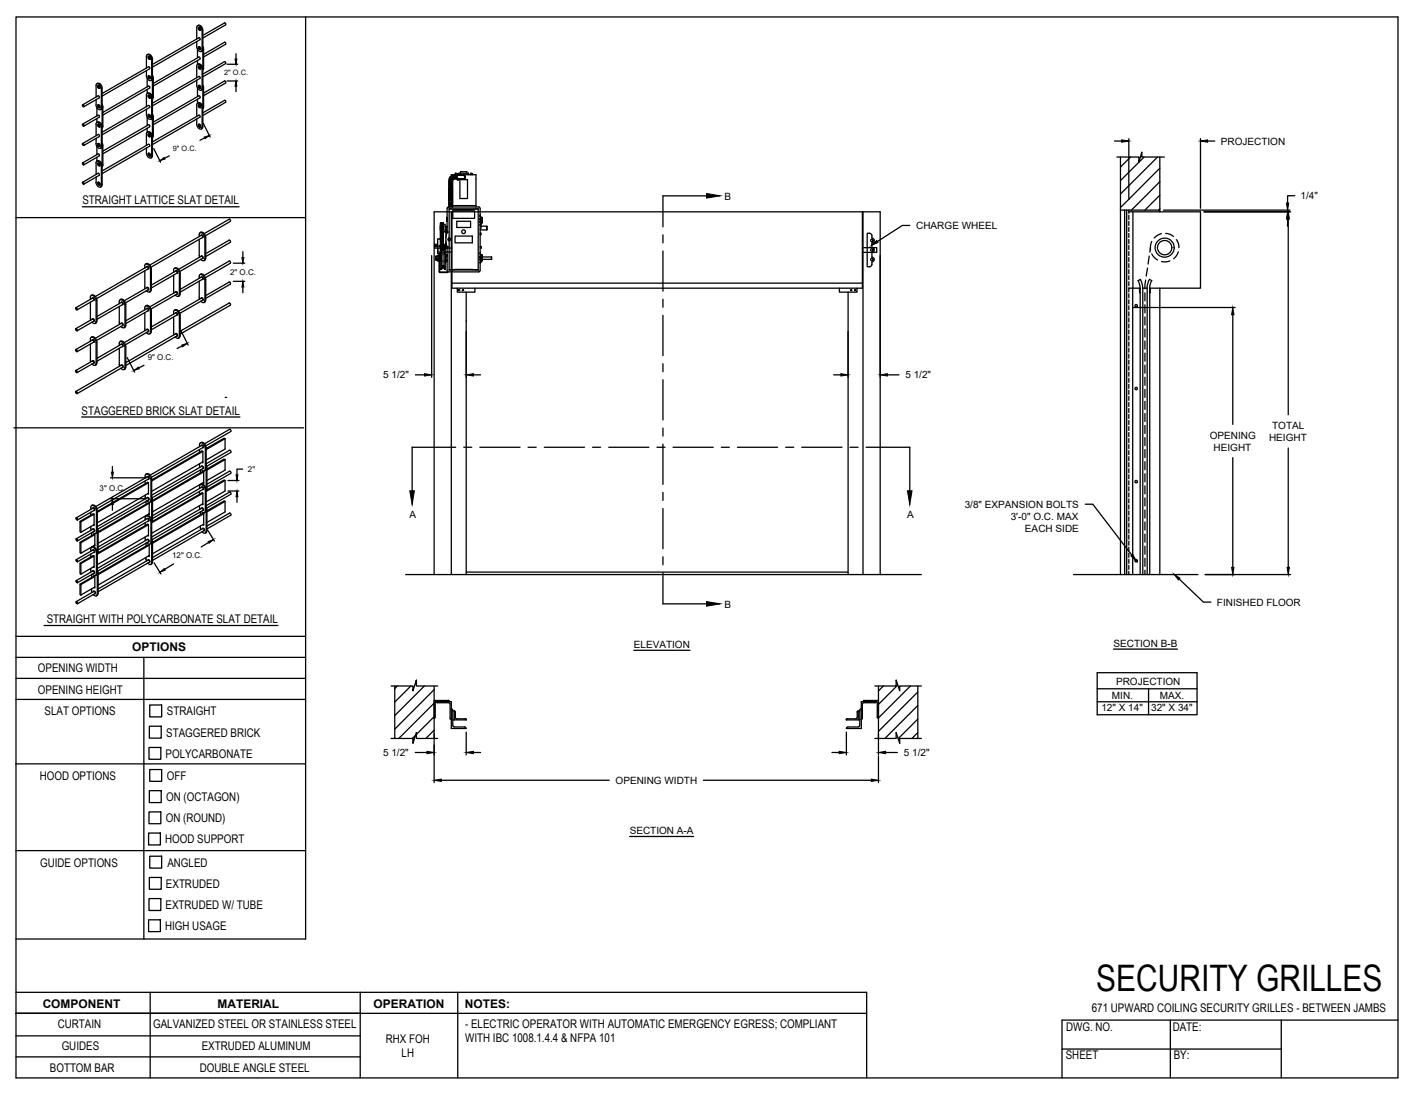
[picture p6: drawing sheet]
<svg xmlns="http://www.w3.org/2000/svg" width="279mm" height="216mm" viewBox="0 0 279 216" stroke-linecap="round" stroke-linejoin="round" font-family="sans-serif">
<!-- layer: ANNOTATIONS -->
<g fill="none" stroke="#000" stroke-width=".25">
<path d="M44.8 16h2.1M44.8 12.7h2.1M46.6 10.6v1M46.6 17v1.1M30.3 29.3l1.4 2.7M33.4 30.8l-.9 .4M40.1 24.3l1.4 2.8M40.4 27.2l-.9 .5M219.9 27.8h1.4M222.7 27.4v12M236.9 27.4v13.7M238.3 27.8h1.4"/>
<path d="M255.5 38.6h-1.4v1.5M46 55.5h2.3M46 51.9h2.3M47.9 49.7v1.1M47.9 56.6v1.2M85.2 50.4v24.1M173.7 50.4v24.1M179.5 44.5h-1.4l-5 3.2M229.6 41.5h24.9M237.6 41.8h17.1M254.1 43.2v1.4M254.2 43.2v38.7"/>
<path d="M25.1 70.5l1.5 2.9M28.4 72.1l-1 .5M35.6 65.2l1.5 2.9M36 68.3l-1.1 .5M82 74h1.8M92 65.4v9.1M93.4 74h1.4M164.5 74h1.4M167.3 65.4v9.1M175.1 74h2.3M223.5 60.7h20.2M243.2 62.1v21.7"/>
<path d="M21.8 94.3h7.1M21.8 98.4h7.1M22.2 92.1v1.1M22.2 99.5v1.2M45 96.9h2.1M45 94.8h2.1M46.8 98v1.1M47.9 92.6h-1.1v1.1M214.1 99.5h1.5l7.7 10.1M243.2 90.3v21.7M254.2 88.4v23.6M30.4 111.1l1.4 2.2"/>
<path d="M34.2 111.3l-1.7 1.1M41 104.6l1.3 2.2M41.1 107.1l-1.4 .9M232.7 114.3l4.7 4.5h1.5M237.8 113.4h16.9M125.1 128.3h11M216.5 132.8h19.7v8.3h-19.7zM216.5 135.9h19.7M216.5 138.5h19.7M219.7 128.1h12.6M226.6 135.9v5.2M81.9 148.5h2.3"/>
<path d="M85.7 144.8v9.7M87.1 154h33.1M92 144.5v4.5M93.4 148.5h1.4M138.8 154h33.1M164.2 148.5h1.4M167 144.5v4.5M173.3 144.8v4.2M173.3 149.2v5.3M174.8 148.5h2.3M124.2 165.1h12.7"/>
</g>
<g fill="#000" stroke="#000" stroke-width=".2">
<path d="M46.6 16l.1 1h-.3zM46.4 11.6h.3l-.1 1.1zM31.5 31.7l.9-.6 .2 .3zM40.3 27.1l1-.4-.8 .7zM221.3 27.6l1.4 .2-1.4 .3zM236.9 27.8l1.4-.2v.5zM47.9 55.5l.2 1.1h-.4zM47.7 50.8h.4l-.2 1.1zM171.9 48.4l1.1-.9 .2 .4zM254.1 41.8l.2 1.4h-.5zM253.8 40.1h.5l-.2 1.4zM254.2 41.8l.2 1.4h-.4z"/>
<path d="M26.4 73.1l.9-.6 .2 .3zM35.9 68.1l1.1-.3-1 .6zM83.8 73.7l1.4 .3-1.4 .2zM92 74l1.4-.3v.5zM165.9 73.7l1.4 .3-1.4 .2zM173.7 74l1.4-.3v.5zM243.2 60.7l.3 1.4h-.5zM22 93.2h.4l-.2 1.1zM22.2 98.4l.2 1.1h-.4zM46.8 96.9l.1 1.1h-.3zM46.6 93.7h.3l-.1 1.1zM31.5 112.9l.9-.7 .2 .3z"/>
<path d="M41.1 106.9l1-.4-.8 .7zM223.1 109.7l.4-.3 .7 1.3zM231.6 113.3l1.2 .8-.3 .3zM243 112h.5l-.3 1.4zM254 112h.4l-.2 1.4zM84.2 148.3l1.5 .2-1.5 .2zM85.7 154l1.4-.2v.4zM92 148.5l1.4-.2v.4zM165.6 148.3l1.4 .2-1.4 .2zM171.9 153.8l1.4 .2-1.4 .2zM173.3 148.5l1.5-.2v.4z"/>
</g>
<!-- layer: RHX LH F.O.H. -->
<g fill="none" stroke="#000" stroke-width=".25">
<path d="M88.6 38.9a.34 .34 0 0 1 .3-.3 .34 .34 0 0 1 .4 .3M88.6 38.8a.34 .34 0 0 1 .3-.4 .34 .34 0 0 1 .4 .4M88.6 38.6a.34 .34 0 0 1 .3-.4 .34 .34 0 0 1 .4 .4M88.6 37.4a.34 .34 0 0 1 .3-.3 .34 .34 0 0 1 .4 .3M88.6 36.8v.1M88.6 36.1v.1M88.6 35.8v.1M88.6 36.3v.1M88.6 36.6v.1M88.6 35.6v.1M88.6 39.7a.33 .33 0 0 1 .4-.3 .33 .33 0 0 1 .3 .3M88.6 39.5a.36 .36 0 0 1 .4-.2 .36 .36 0 0 1 .3 .2 .34 .34 0 0 0-.4-.3 .34 .34 0 0 0-.3 .3"/>
<path d="M88.6 39.3a.36 .36 0 0 1 .4-.2 .36 .36 0 0 1 .3 .2 .34 .34 0 0 0-.4-.3 .34 .34 0 0 0-.3 .3M88.6 39.1a.36 .36 0 0 1 .4-.2 .36 .36 0 0 1 .3 .2 .34 .34 0 0 0-.4-.3 .34 .34 0 0 0-.3 .3M88.6 38.3a.36 .36 0 0 1 .4-.2 .36 .36 0 0 1 .3 .3 .34 .34 0 0 0-.4-.4 .34 .34 0 0 0-.3 .4M88.6 38.1a.36 .36 0 0 1 .4-.2 .36 .36 0 0 1 .3 .3 .34 .34 0 0 0-.4-.4 .34 .34 0 0 0-.3 .4M88.6 37.9a.36 .36 0 0 1 .4-.2 .36 .36 0 0 1 .3 .3 .34 .34 0 0 0-.4-.4 .34 .34 0 0 0-.3 .4M88.6 37.7a.36 .36 0 0 1 .4-.1 .36 .36 0 0 1 .3 .2 .34 .34 0 0 0-.4-.3 .34 .34 0 0 0-.3 .3M88.6 37.5a.36 .36 0 0 1 .4-.1 .36 .36 0 0 1 .3 .2 .34 .34 0 0 0-.4-.3 .34 .34 0 0 0-.3 .3M88.6 39.5h.1M88.6 39.3h.1M88.6 39.1h.1M88.6 38.9h.1M88.6 38.9a.36 .36 0 0 1 .4-.2 .36 .36 0 0 1 .3 .2"/>
<path d="M88.6 38.7h.1M88.6 38.7a.36 .36 0 0 1 .4-.2 .36 .36 0 0 1 .3 .2M88.6 38.5h.1M88.6 38.5a.38 .38 0 0 1 .7 0M88.6 38.3h.1M88.6 38.1h.1M88.6 37.9h.1M88.6 37.7h.1M88.6 37.5h.1M88.6 37.4h.1M88.6 37.4a.36 .36 0 0 1 .4-.2 .36 .36 0 0 1 .3 .2M88.6 36.9h.7"/>
<path d="M88.6 35.7h.7v.2h-.7zM88.6 35.6h.7M88.6 36h.7v.1h-.7zM88.6 36.2h.7v.1h-.7zM88.6 36.9v.1M88.6 37.5v.1M88.6 37.7v.1M88.6 37.9v.1M88.6 38.1v.1M88.6 38.3v.1M88.7 35.3l-.1 .3M88.7 35.4h.1"/>
<path d="M88.7 35.4l.6 .2M88.7 35.3v.1M88.7 35.3l.6 .2v.1M88.8 35l-.1 .3M88.8 35.1h.1M88.8 35.1l.5 .4M88.9 35l.5 .4M89 34.8h.2l.3 .5-.1 .1M89 34.8l-.2 .3M89 34.8l.4 .6M89.2 39.8l.1 .1M89.3 39.7a.34 .34 0 0 0-.5-.2 .34 .34 0 0 0-.2 .4"/>
<path d="M89.3 37.2l-.2-.1-.5 .1a.39 .39 0 0 1 .7 0M89.3 39.9h-.7v.1h.7M89.3 36.1v.1M89.3 35.8v.1M89.3 36.3v.1M89.3 36.6v.1M89.3 35.6h.1M89.3 35.6v.1M89.3 36.8v.2M89.3 36.7h-.7v.1h.7M89.3 36.4h-.7v.2h.7M89.3 36.4v.2"/>
<path d="M89.3 36.7v.1M89.3 38.5h.1M89.3 39.7v.1M89.3 39.9v.1M89.3 35.4v.1M89.3 34.6l-.2 .1M89.4 35.4l-.1 .1M89.4 34.6l-.1 .1 .2 .6M89.5 34.6l.1 .7M89.6 35.3h-.1M89.7 35.2h-.1M89.7 34.6v.7h.1"/>
<path d="M89.7 34.6h.1M89.8 34.6h-.4M89.8 34.6h.1v.7h-.1zM89.8 34.4l.3 .1M89.8 34.4v.1M89.8 34.4h.1M89.9 34.4h-.1M89.9 34.4h.1M89.9 35.3h.1M89.9 34.6h.1M90 34.4h.1M90 35.3h.3"/>
<path d="M90 34.4h-.2M90.2 35.4l.1 .1 .2-.1M90.2 34.5l.1-.2 .2 .2M90.2 35.4h.1M90.2 34.5h.1M90.2 34.5v.9M90.2 34.5h-1.2v.3M90.3 35.4h.1M90.3 34.6h-.3v.7M90.3 35.3l.1 .1M90.3 34.6v-.2l.1 .2M90.3 35.3v.2l.1-.2h.7"/>
<path d="M90.3 34.4v.1M90.3 34.5h.1M90.3 34.4l.1 .1M90.3 34.5v.1M90.3 35.3v.1M90.4 34.5v.1M90.4 35.3h.1M90.4 35.4h.1M90.4 35.3h-.1M90.4 35.4h-.1M90.4 35.3v.1M90.4 34.6h-.1"/>
<path d="M90.4 34.5h.1M90.5 34.5h3.4v6.4M90.5 34.5l.3 .1-.3-.1M90.5 35.3h.3l-.3 .1M90.5 34.5l-.1 .1M90.5 34.4v-.2h2v.3M90.5 35.3v.1M90.5 34.6h.6M90.7 35.5h1.5v3.7h-1.5zM90.8 34.6h.7a.32 .32 0 0 1 .3 .3 .32 .32 0 0 1-.3 .3M90.8 35.3h.7h-.7M90.8 34.5l.7 .1"/>
<path d="M90.8 34.2v-.3h1.3v.3M91.4 34.6a.37 .37 0 0 1 .4 .3 .37 .37 0 0 1-.3 .4M91.4 35.3h.1M91.5 34.6a.35 .35 0 0 1 .3 .3 .35 .35 0 0 1-.3 .4M91.5 34.6a.31 .31 0 0 1 .3 .3 .31 .31 0 0 1-.3 .3M92.9 34.4h.1M93.1 34.4h-.1M93.1 34.4h.1M93.2 34.4h.1M93.2 34.4h-.3M93.2 34.4v.1M93.2 34.4l-.3 .1"/>
<path d="M220.4 31h4.3v1l.6-2v1h4.4M221.1 31v82.4M223.1 31l-2 2M225.7 31l-4.6 4.6M228.4 31l-7.3 7.3M228.9 33.2l-7.8 7.8M228.9 35.9l-5.7 5.6M228.9 38.5l-3 3M228.9 31v10.8M85.8 48.5h.6M85.8 48.7h.6M86 51.2h.1"/>
<path d="M86 50.7h.1M86 50.7v.5M86.2 51.3h.1zM86.2 51.3v.1M86.2 51.3h.1M86.3 51.3v.1M86.3 51.3h.1M86.4 48.2h-.6v.8h3.4M86.4 49.7h2.8M86.4 50.5h-.4v.9h.4M86.4 50.4v1.1h.3M86.4 50.4h.3"/>
<path d="M86.4 50.4h.1M86.6 47.2h-.2v2.8h.5M86.6 48.5h.2v.2h-.2zM86.6 53.6l.2 .2h1.5l-1.6-.2v-3.5v3.5M86.7 52.5h.1M86.7 50.5l.1 .9M86.7 51.4h.1M86.8 50.5h.1M86.8 51.4h.1M86.8 47.2h-.2M86.8 47.2h.1M86.8 50.8v.3"/>
<path d="M86.8 51.4h.2M86.9 51.4h.1M86.9 44.6v.8v-.2M86.9 45.2h.1M86.9 45h.1M86.9 44.8h.1M86.9 44.6h.1M86.9 45.6h.1M86.9 45.4h.1M86.9 44.5h.1M86.9 44.2h.6M86.9 44.4h.1"/>
<path d="M86.9 44.3h.1M86.9 46h.6M86.9 45.7h.1M86.9 45.9h.1M86.9 44h.1M86.9 46.2h.6M86.9 46.1h.1M86.9 46.4h.6M86.9 46.3h.1M86.9 46.7h.6M86.9 46.6h.1M86.9 46.8h.6"/>
<path d="M86.9 46.8h.1M86.9 47.1h.6M86.9 47h.1M86.9 47.3h.1M86.9 47.6h.6M86.9 47.5h.1M86.9 47.8h.6M86.9 47.7h.1M86.9 48h.6M86.9 47.9h.1M86.9 48.3h.6M86.9 48.2h.1"/>
<path d="M86.9 48.5h1.2M86.9 48.4h.1M86.9 48.6h.1M86.9 48.9h.1M86.9 48.7h.1M86.9 49.2h.1M86.9 49.1h.1M86.9 49.4h.1M86.9 49.3h.1M86.9 49.6h.1M86.9 49.9h.1M86.9 49.8h.1"/>
<path d="M86.9 50.1h.1M86.9 50.2h.1M86.9 50.5h.1M86.9 44.8h.1l-.1 .2M86.9 44.4l.1 .2M86.9 44.1l.1 .1M86.9 45.2l.2 .1M86.9 45.6h.4M86.9 44h.5M86.9 48.8h.1M86.9 49h.1M86.9 49.5h.1"/>
<path d="M86.9 50h.1M86.9 50.4h.1M87 51.4h.1M87 48.7l.1 .4M87 50.3h-.1M87 50.5l-.2 .1M87 50.6v.8M87 45.2l-.1 .2M87 45.6l-.1 .2M87 46l-.1 .1M87 46.2l-.1 .1M87 46.4l-.1 .1"/>
<path d="M87 46.7l-.1 .1M87 46.9l-.1 .1M87 47.1l-.1 .1M87 47.3l-.1 .1M87 47.6l-.1 .1M87 47.8l-.1 .1M87 48l-.1 .1M87 48.3l-.1 .1M87 48.5l-.1 .1M87 45.3h.3M87 44.5h.1M87 45.7h.1"/>
<path d="M87 48.7v4.5l.1-4.5M87.1 48.8l.1 .1 .1 .3M87.1 44.5h.1M87.1 45.7h.1M87.1 45.3h.1M87.1 45.6l.1 .1h-.1M87.1 49.1h.1M87.1 50.1l.2 .1M87.1 52.9v.1M87.1 51.6h.1M87.1 49.1l.2 .3M87.1 45.3h.2"/>
<path d="M87.1 44.7l.1 .1M87.1 44.8l-.1 .1M87.1 46h.1M87.1 46h.1zM87.2 51.5l-.1 .1M87.2 44.7l.1 .1M87.2 46h.1M87.3 46v.1M87.3 52.4l-.2 .2M87.3 44.8v.1l-.3 .1M87.3 45.6l-.1 .1h.1M87.3 45.3h.1"/>
<path d="M87.3 49.2l.1 .2M87.3 52.7l-.1 .3-.1 .1M87.3 45.7h.1M87.3 44.5h.1M87.3 44.9h.1M87.3 49.2h.2M87.3 45.6v.2M87.3 52.6h.1M87.3 52.6v.3M87.3 44.5l-.4 .1M87.3 44.1v.1M87.3 44.4v.2"/>
<path d="M87.3 44.8v.2M87.3 45.2v.2M87.3 46.2v.1M87.3 46.4v.1M87.3 46.7v.1M87.3 46.9v.1M87.3 47.1v.1M87.3 47.3v.1M87.3 47.6v.1M87.3 47.8v.1M87.3 48v.1M87.3 48.3v.1"/>
<path d="M87.3 48.5v.1M87.3 48.7v.1M87.3 48.9v.1M87.4 49.4h.1M87.4 52.5l-.1 .1M87.4 49.4v3.1M87.4 52.5h.1M87.4 44.3h.4v1.4h-.4M87.4 45.2h.1M87.4 45h.1M87.4 44.8h.1M87.4 44.6h.1"/>
<path d="M87.4 45.6h.1M87.4 45.4h.1M87.4 44.4h.1M87.4 45.9h.1M87.4 44h.1M87.4 46.1h.1M87.4 49.4v-5.4h-.5v6.6M87.4 46.3h.1M87.4 46.6h.1M87.4 46.8h.1M87.4 47h.1M87.4 47.3h.1"/>
<path d="M87.4 47.5h.1M87.4 47.7h.1M87.4 47.9h.1M87.4 48.2h.6M87.4 48.4h.1M87.4 48.6h.1M87.4 48.9h.1M87.4 48.7h.1M87.4 49.1h.1M87.4 49.3h.1M87.4 52.5l.1 .1M87.5 49.4h.1"/>
<path d="M87.5 47.3h-.6M87.5 52.6h.1M87.5 52.6l.1 .4 .2 .1M87.5 52.7l.1 .2M87.6 52.4l.1 .2M87.6 51.5l.1 .1M87.7 50.1l-.1 .1M87.7 50.1h.1M87.7 48.8l-.3 .6M87.7 49.1l-.1 .3M87.7 52.6h.1M87.8 52.9v.1"/>
<path d="M87.8 48.8h-.1M87.8 48.9l-.1 .2M87.8 49.1h-.1M87.8 53.1h.1M87.8 48.7v4.4M87.8 48.7v.2M87.8 48.7v4.5M87.8 44.6h.4M87.8 45.4h.2M87.8 50.2v1.5M87.9 51.6h.2M87.9 50.3l.2-.1z"/>
<path d="M87.9 51.2h.2M87.9 50.7h.2M87.9 50.3h.3M87.9 50.5h.3M87.9 50.4h.3M88 44.8h.1v.6M88 47.6l.1 .7M88 44.8v1M88 45.9v1.1M88.1 44.7h.1M88.1 45.8l-.1 .1M88.1 45.9h.1"/>
<path d="M88.1 45.4v.4l-.2 .1M88.1 45.4h.1M88.1 51.4h.1M88.1 45.9v.2M88.1 50.3h.1M88.1 50.5v.2M88.1 51.2v.4M88.1 44.9h.1M88.1 51.6h.1M88.1 50.7h.1M88.1 51.2h.1M88.1 43.6h.1"/>
<path d="M88.1 43.1h.1M88.1 43.5h.1M88.1 43.2h.1M88.1 43.1l.1 .5M88.1 46h.1M88.1 43.1v.5M88.2 45.8h.1M88.2 45.8v.1M88.2 43.6h.1M88.2 43h.1M88.2 45.8l-.2 .1M88.2 48.7h-1.3"/>
<path d="M88.2 45.7h-.1l.1 .2M88.2 43l-.1 .1M88.2 45.7l-.2 1.6 .2 1.5M88.2 45.7l.3 .1M88.5 48.7l-.3 .1v4.6l.2 .2 6 .1M88.5 47.3h.3M88.5 47.2h.3M88.6 47.3h.1M88.6 47.2l.1-.1 .1 .1M88.6 47.2h.1M88.6 47.2h.2M88.6 53.3l2.9-.2 2.8 .2"/>
<path d="M88.6 41.2l2.9 .1 2.8-.1M88.6 47l-.2 .3 .2 .2M88.6 40v.1M88.6 40.7v.1M88.6 40.2v.1M88.6 40.5v.1M88.6 47.5h.1M88.6 47h.1M88.6 40.3h.7v.2h-.7zM88.6 40.8v.1M88.6 47v-5.8h5.8v12.1M88.6 47.5v5.8h5.8"/>
<path d="M88.8 47.3h-.2M88.8 47.3h.1M88.8 47.2h.1M89 41.8v71.6M89.2 41.8v15.1h81v-15.1M89.2 55.9h81M89.3 40v.1M89.3 40.7v.1M89.3 40.2v.1M89.3 40.5v.2M89.3 40.1h-.7v.2h.7M89.3 40.1v.2"/>
<path d="M89.3 40.8v.1M89.3 41.6h4.3v1.5h-4.3zM89.8 46.6h3.4v1.3h-3.4zM90.1 43.7h2.8v1.2h-2.8zM90.2 56.9v.8h3.5v-.8M92 57.7v55.7M93.9 40.6h-5.3v.1h.7M94.4 40.8l.3 .3M94.4 40.9h-6l-.2 .2v4.6M94.7 50.7h.1M94.7 50.7l.5 .1v.4M94.7 50.6h.5"/>
<path d="M94.7 51.3h.5M94.7 43.9h.5M94.7 43.2h.5M94.7 53.4l-.3 .3M94.7 50.1h.1M94.7 43.3h.5v.5h-.5M94.7 42.7h.1M94.7 50.7h.3M94.7 43.8h.1M94.7 51.2h.1M94.7 43.3h.1M94.7 43.3h.3"/>
<path d="M94.7 51.9h.1M94.7 44.5h.1M94.7 46h.1M94.7 48.6h.3M94.7 45.4h1.4M94.7 46.4h.1M94.7 41.1v2.1M94.7 43.3v.5M94.7 43.9v6.7M94.7 50.7v.5M94.7 51.3v2.1M94.7 42.7l.5 .5"/>
<path d="M94.7 50.1l.5 .5M94.7 50.1l.4 .4M94.7 42.7l.4 .4M94.7 46.1h.1M94.8 43.3h.1M94.8 46.1l-.1 .2M94.8 46v.4M94.8 46v.1M94.8 46.3v.1M94.8 51.2h.1M94.8 51.1l.1 .1M94.9 43.4v.3v-.3"/>
<path d="M94.9 50.8v.3M94.9 51.1l.1 .1M94.9 50.2l.1 .1zM94.9 44.2v.7l-.2 .3M94.9 44.6h1.2v.8v-.8M94.9 51.7l.1-.1zM94.9 43.8h.1M94.9 43.3l-.1 .1M94.9 43.8l-.1-.1 .1 .1M94.9 50.7l-.1 .1M94.9 43.3v.1M94.9 50.7v.1"/>
<path d="M95 43.8h.2v.1M95 48.6v.3h-.3M95 48.6v.1M95 50.7v.1M95 43.8h.1M95 50.3v.1M95 51.5v.1M95.1 50.5h.1M95.1 43.1h.1M95.1 51.4h.1M95.1 44h.1M95.1 50.5l.1 .1"/>
<path d="M95.1 43.1l.1 .1M95.1 50.7h-.1M95.1 43.3h-.1M95.1 44l-.4 .5M95.1 51.2l.1 .1M95.2 43.9l-.1 .1M95.2 51.3l-.5 .6M95.2 43.2v.1h-.5M95.2 43.2h.1M95.2 50.6h.1M95.2 51.3h.1M95.2 43.9l-.5 .6"/>
<path d="M95.2 50.7h1.8M95.2 50.6l-.1 .1M97 51.2h-2.3M97 50.7v.5M165.6 56.9v.8h3.5v-.8M167.3 57.7v55.7M170.2 48.9h2.8v.9h-2.8M170.3 41.8v71.6M172 50.7a.48 .48 0 0 1 .5 .5 .48 .48 0 0 1-.5 .5M172 47a.48 .48 0 0 1 .5 .4 .48 .48 0 0 1-.5 .5M172 48.9a.48 .48 0 0 1 .5 .4 .48 .48 0 0 1-.5 .5M172 47v-.7l-.4-.3h-.5v6.6h.7l.2-.4"/>
<path d="M172 47.9v1M172 49.8v1M172 51.7v.5M221.1 41.5h7.8M221.9 41.5v71.9M222.3 41.5v71.9M222.7 41.8h14.2v15.1h-10M222.7 56.9h2.3v56.5M222.7 41.5v.6M222.7 42.5v.8M222.7 43.7v.8M222.7 44.9v.8"/>
<path d="M222.7 46.1v.8M222.7 47.3v.8M222.7 48.5v.8M222.7 49.7v.7M222.7 50.8v.8M222.7 52v.8M222.7 53.2v.8M222.7 54.4v.8M222.7 55.6v.8M222.7 56.8v.8M222.7 58v.8M222.7 59.2v.8"/>
<path d="M223.5 56.9v56.5M223.5 41.8v15.1M224.6 55.4l.3 .7 .1 .8M224.9 56.9v.9h.1M225 55.1l.4 1 .1 .8M225 55.1l-.4 .3M225.5 56.9h.9v56.5M225.5 56.9v56.5M225.9 57.8v1.6M226.1 55.3l-.2 1.7M226.4 52.9l-.2 1.6M226.8 50.5l-.3 1.6"/>
<path d="M226.8 55.1l-.4 1-.1 .8M226.8 55.1l.4 .3-.3 .7-.1 .8M226.9 56.9v56.5M227 56.9v.9h-.1M227 48.9l-.1 .9M227.3 47.6l-.3 1v.7M227.3 50.1l.5 .7 .6 .5M228.9 56.9v56.5M228.9 41.2l-.3 .3M229.2 46.1l-.7 .3-.8 .6M230 46.1l.9 .1 .7 .5M230.8 51.5l-.9 .2-.7-.1"/>
<path d="M232.1 47.3l.4 .6 .1 1M232.5 49.7l-.5 1-.4 .4M222.7 60.4v.8M222.7 61.6v.8M222.7 62.7v.8M222.7 63.9v.8M222.7 65.1v.8M222.7 66.3v.8M222.7 67.5v.8M222.7 68.7v.8M222.7 69.9v.8M222.7 71.1v.8"/>
<path d="M222.7 72.3v.8M222.7 73.5v.8M222.7 74.7v.7M222.7 75.8v.8M222.7 77v.8M222.7 78.2v.8M222.7 79.4v.8M225.9 60.2v1.5M225.9 62.5v1.6M225.9 64.9v1.6M225.9 67.3v1.6M225.9 69.7v1.6"/>
<path d="M225.9 72.1v1.6M225.9 74.4v1.6M225.9 76.8v1.6M225.9 79.2v1.6M222.7 80.6v.8M222.7 81.8v.8M222.7 83v.8M222.7 84.2v.8M222.7 85.4v.8M222.7 86.6v.8M222.7 87.8v.7M222.7 88.9v.8"/>
<path d="M222.7 90.1v.8M222.7 91.3v.8M222.7 92.5v.8M222.7 93.7v.8M222.7 94.9v.8M222.7 96.1v.8M222.7 97.3v.8M222.7 98.5v.8M222.7 99.7v.8M225.9 81.6v1.6M225.9 84v1.6M225.9 86.4v1.5"/>
<path d="M225.9 88.7v1.6M225.9 91.1v1.6M225.9 93.5v1.6M225.9 95.9v1.6M225.9 98.3v1.5M80 113.4h101.8M85.7 113.4v-71.6h88v71.6M92 112.9h75.3M211.8 113.4h24.6M222.7 100.8v.8M222.7 102v.8M222.7 103.2v.8"/>
<path d="M222.7 104.4v.8M222.7 105.6v.8M222.7 106.8v.8M222.7 108v.8M222.7 109.2v.8M222.7 110.4v.8M222.7 111.6v.8M222.7 112.8v.6M225.9 100.6v1.6M225.9 103v1.6M225.9 105.4v1.6M225.9 107.8v1.6"/>
<path d="M225.9 110.2v1.6M225.9 112.5v.9M77.2 135.4h4.3v.9l.7-2.1v1.2h4.2M77.9 135.4v10.3M78.4 135.4l-.5 .5M81.1 135.4l-3.2 3.2M82.2 134.3h-.1M83.7 135.4l-5.8 5.8M85.7 135.4v10.3M85.7 136.1l-7.8 7.8M85.7 138.8l-7 6.9M86.1 138.5h2.9v5.3h3"/>
<path d="M88.4 138.5l.2-.3h-2.9v3.6M89 139.9l.3 .3 .1 3.1 .2 .2h2.1l.3 .3M169.9 139.9l-.2 .3-.1 3.1-.3 .1-2 .1M170.6 138.5l-.2-.3h2.9v3.6l-.2-.2v-2.9l-.2-.2M172.6 135.4h4.2v-1.2l.7 2.1v-.9h4.3M172.7 138.7h-2.5v3.1l-.3 .2M172.9 138.5h-3v5.3h-2.9l.3-.3M172.9 138.5l-.2 .2M173.3 135.4v10.3M174.3 135.4l-1 1M177.1 135.2l-3.8 3.8M179.6 135.4l-6.3 6.3"/>
<path d="M181.1 136.6l-7.8 7.7M181.1 139.2l-6.5 6.5M181.1 135.4v10.3M77.2 145.7h4.3v1l.7-2.1v1.1h4.2M82 145.1l-.6 .6M85.7 141.8l.2-.2v-2.9l.2-.2 .2 .2h2.5v3.1l.2 .2M85.7 141.4l-3.5 3.5M85.7 144.1l-1.7 1.6M89 142h.1M89.3 140.3h.3M89.3 142.1h2.7M89.6 140.3l.3 .2v1.1l.2 .2"/>
<path d="M89.6 140.3v1.8M90.1 141.9h1.7M91.8 141.8l.2 .3M92 142.1h.1M167 142.1h.1M167 142.1h2.7M167.2 141.8l-.2 .3M167.2 141.9h1.7M169.1 141.6l-.2 .2M169.1 140.5v1.1M169.3 140.3l-.2 .2M169.4 140.3h.3"/>
<path d="M169.4 140.3v1.8M169.9 142h.1M172.6 145.7h4.2v-1.1l.7 2.1v-1h4.3M181.1 141.9l-3.9 3.9M181.1 144.6l-1.2 1.1"/>
<circle cx="88.7" cy="47.3" r=".16"/>
<circle cx="88.7" cy="47.3" r=".24"/>
<circle cx="90.6" cy="57.3" r=".12"/>
<circle cx="91.3" cy="57.3" r=".12"/>
<circle cx="91.5" cy="45.7" r=".37"/>
<circle cx="167.9" cy="57.3" r=".12"/>
<circle cx="168.7" cy="57.3" r=".12"/>
<circle cx="172" cy="51.2" r=".24"/>
<circle cx="172" cy="49.3" r=".24"/>
<circle cx="172" cy="47.4" r=".24"/>
<circle cx="229.8" cy="48.9" r="1.89"/>
<circle cx="229.8" cy="48.9" r="1.41"/>
<circle cx="224.2" cy="76.7" r=".24"/>
<circle cx="224.2" cy="60.3" r=".24"/>
<circle cx="224.2" cy="95" r=".24"/>
<circle cx="224.2" cy="110.7" r=".24"/>
</g>
<path d="M92 63.5h.1" fill="none" stroke="#000" stroke-width=".2"/>
<!-- layer: SECTION CUTS -->
<g fill="none" stroke="#000" stroke-width=".25">
<path d="M139.4 38.7h-8.6v6.1M130.8 46.4v1.5M130.8 49.5v8M130.8 59.1v1.5M130.8 62.2v8M130.8 71.8v1.6M130.8 75v7.9M89.9 88.3h-8.6v8.6M91.5 88.3h1.6M94.7 88.3h7.9M104.2 88.3h1.6M107.4 88.3h7.9"/>
<path d="M116.9 88.3h1.6M120.1 88.3h7.9M129.6 88.3h1.6M130.8 84.5v1.6M130.8 87.7v7.9M130.8 97.2v1.6M132.8 88.3h7.9M142.3 88.3h1.6M145.5 88.3h7.9M155 88.3h1.6M158.2 88.3h7.9M167.7 88.3h1.6"/>
<path d="M170.9 88.3h8.6v8.6M130.8 100.4v7.9M130.8 109.9v1.6M130.8 113.1v6.1h8.6"/>
</g>
<path d="M139.4 38.2l2.7 .5-2.7 .4zM80.9 96.9h.9l-.5 2.7zM179 96.9h1l-.5 2.7zM139.4 118.7l2.7 .5-2.7 .4z" fill="#000" stroke="#000" stroke-width=".2"/>
<!-- layer: DETAILS -->
<g fill="none" stroke="#000" stroke-width=".25">
<path d="M19 19.1v-2.5a.77 .77 0 0 1 1 .9v3.8M19 19.7v1M19.3 16.4l-.2 .1M19.3 16.4a.86 .86 0 0 1 .9 1M19.3 16.9l.3 .2v.3l-.3-.1zM19.3 16.9h.2l.2 .1-.1 .4M19.4 18.9l.2 .1v.3l-3.1 1.8M19.4 18.9l-3.1 1.8M19.4 17l.2 .3zM20.2 17.4v19.1M28.9 13.9a1.87 1.87 0 0 0 .3 1.8l.5 .2 .2-.4M28.9 13.4l.1-2.5a.77 .77 0 0 1 .9 .8v3.9"/>
<path d="M29 17.7v.7a.75 .75 0 0 1 .8 .1 .75 .75 0 0 1 .3 .8M29 10.8a.75 .75 0 0 1 .8 .1 .75 .75 0 0 1 .3 .7v19.2M29 15.5v1.6M29.3 18.8l.3 .2v.3l-.3-.1zM29.3 15l.3 .2v.3l-.3-.2zM29.3 11.2l.3 .2v.3l-.3-.2zM29.3 17l-9 5.2M29.3 17l.2 .1v.3M29.3 18.9l.2 .3zM29.3 15.1l.2 .3zM29.3 11.3l.2 .3zM29.3 18.8l.3 .1v.4"/>
<path d="M29.3 14.9l.3 .2v.4M29.3 11.1l.3 .2v.4M29.3 18.8h.1M29.3 14.9v.1M29.3 11.1v.1M29.5 13.6v-.3l-.2-.1-9.1 5.3M29.5 13.6l-9.3 5.4M29.5 17.4l-9.2 5.3M29.6 19.3v.1M29.6 11.7h.1M29.9 15.8l-.1 .1M30.1 15.5l-.2 .3"/>
<path d="M30.1 14.9l.1 .5v3.8M30.2 19.2l-.1 .3M38.8 7.7l.1-2.6a.77 .77 0 0 1 1 .9v3.8M38.8 8.2a1.87 1.87 0 0 0 .3 1.8l.5 .2 .3-.4M39 5.1a.73 .73 0 0 1 .8 .1 .73 .73 0 0 1 .2 .7v19.1M39 11.9v.8a.73 .73 0 0 1 .8 .1 .73 .73 0 0 1 .2 .8M39 19.6v.8a.73 .73 0 0 1 .8 0 .73 .73 0 0 1 .2 .8M39 9.7v1.7M39 17.4v1.7M39.2 5.4h.2l.2 .2v.3M39.2 9.3l.2-.1 .2 .2-.1 .4M39.2 13.1h.2l.2 .1-.1 .4"/>
<path d="M39.2 16.9h.2l.2 .1v.4M39.2 5.4l.3 .2v.4l-.3-.2zM39.2 9.2l.3 .2v.4l-.3-.2zM39.2 13.1l.3 .2v.3l-.3-.2zM39.2 16.9l.3 .2v.3l-.3-.2zM39.2 7.4l.3 .2-.1 .2-9.3 5.5M39.2 11.2l.3 .2-.1 .2-9.2 5.4M39.2 15.1l.3 .1-.1 .3M39.2 18.9l.3 .1-.1 .3-9.2 5.3M39.2 7.5l-9.1 5.2M39.2 11.3l-9 5.2M39.2 15.1l-9.1 5.3"/>
<path d="M39.2 18.9l-9 5.2M39.2 5.5l.2 .4zM39.2 9.4l.2 .3zM39.2 13.2l.2 .3zM39.2 17l.2 .3zM39.5 15.5l-9.4 5.4M39.6 17.4h-.1M39.6 5.9l-.1 .1M39.9 17.7l-.2 .1M39.9 10.1l-.2 .1M39.9 13.6l-.1-.2a.72 .72 0 0 0-.9-.6l-.1 2.5M39.9 13.7l-.1 4a.77 .77 0 0 1-1-.8v-1.1"/>
<path d="M40 17.4l-.1 .3M40 9.7l-.1 .4M40 16.8l.2 .5M40 9.1l.2 .5M40.2 17.3v3.8l-.2 .3M40.2 9.7v3.8l-.2 .3M40.2 18.4l4.1-2.4 .2 .1v.3l-4.3 2.5M40.2 10.7l4.1-2.4 .2 .2v.2l-4.3 2.5M44.3 19.8l.2 .1v.3l-4.5 2.6M44.3 12.2l.2 .1v.2l-4.5 2.7M44.3 19.8l-4.3 2.5M44.3 12.2l-4.3 2.4"/>
<path d="M44.5 4.9v-.3l-.2-.1-4.3 2.5M44.5 4.9l-4.5 2.6M16.3 20.7l.2 .1v.3l-.2-.2zM16.3 28.3l.2 .1v.3l-.2-.1zM16.3 35.9l.2 .2v.2l-.2-.1zM16.3 24.5l.2 .1v.3l-.2-.1zM16.3 32.1l.2 .2v.2l-.2-.1zM18.9 20.7l.1 .2a.72 .72 0 0 0 .9 .6l.1-.2M18.9 28.3l.1 .3a.72 .72 0 0 0 .9 .6l.1-.3M19 26.8v-2.6a.77 .77 0 0 1 1 .9v3.8M19 34.4v-2.5a.79 .79 0 0 1 1 .9l-.1 4a.77 .77 0 0 1-1-.8l.1-1.1M19 27.3v1"/>
<path d="M19.1 21.2v1.7M19.1 23.4v.8l.2-.1M19.1 28.9v1.6M19.1 31.1v.7l.2-.1M19.3 24.1a.86 .86 0 0 1 .9 .9M19.3 31.7a.86 .86 0 0 1 .9 1M19.3 20.7l.3 .2v.4l-.3-.2zM19.3 28.4l.3 .1v.4l-.3-.2zM19.3 24.5l.3 .2v.4l-.3-.2zM19.3 36l.3 .2v.3l-.3-.1zM19.3 32.2l.3 .2v.3l-.3-.2zM19.3 20.7h.2l.2 .2-.1 .4"/>
<path d="M19.3 28.4l.2-.1 .2 .2-.1 .4M19.3 36h.2l.2 .1-.1 .5M19.3 32.2h.2l.2 .1-.1 .4M19.4 26.5l.2 .2v.2l-3.1 1.8M19.4 34.2l.2 .1v.3l-3.1 1.7M19.4 22.7l.2 .1v.3M19.4 30.4l.2 .1v.2l-3.1 1.8M19.4 26.5l-3.1 1.8M19.4 34.2l-3.1 1.8M19.4 22.7l-3.1 1.8M19.4 30.4l-3.1 1.7M19.4 20.8l.2 .3z"/>
<path d="M19.4 28.5l.2 .3zM19.4 24.6l.2 .4zM19.4 36.1l.2 .3zM19.4 32.3l.2 .3zM19.4 24.5h-.1M19.4 24.5l.3 .2v.3M19.6 23.1l-3.1 1.8M19.7 25l-.1 .1M20 29.2l-.1 .1M20 36.8l-.1 .1M20.2 21.2l-.3 .4M20.2 28.8l-.2 .4"/>
<path d="M20.2 36.5l-.2 .3M20.2 20.6l.1 .5M20.2 28.2l.1 .6M20.3 21.1v3.9M20.3 28.8v3.8M20.3 24.9l-.2 .4M20.3 32.6l-.2 .3M28.9 29.2a1.87 1.87 0 0 0 .3 1.8l.5 .2 .2-.4M28.9 28.7l.1-2.5a.77 .77 0 0 1 .9 .8v3.9M28.9 21.1l.1-2.6a.77 .77 0 0 1 .9 .9v4a.77 .77 0 0 1-1-.8v-1M29 25.3v.8a.73 .73 0 0 1 .8 .1 .73 .73 0 0 1 .3 .7M29 23.1v1.7"/>
<path d="M29.3 30.3l.3 .1v.4l-.3-.2zM29.3 26.5l.3 .1v.4l-.3-.2zM29.3 22.6l.3 .2v.4l-.3-.2zM29.3 30.4l.2 .3zM29.3 26.6l.2 .3zM29.3 22.7l.2 .3zM29.3 30.2l.3 .2v.4M29.3 26.4l.3 .2v.3M29.3 22.6l.3 .2v.4M29.3 30.2v.1M29.3 26.4v.1M29.3 22.6h.1"/>
<path d="M29.5 25v-.3l-.2-.1-9 5.2M29.5 28.8v-.2l-.2-.1-9.1 5.2M29.5 21.2v-.3l-.2-.1-9.1 5.3M29.5 21.2l-9.3 5.4M29.5 28.9l-9.3 5.4M29.5 25l-9.2 5.4M29.6 30.8h.1M29.6 27h.1M29.9 31.1l-.1 .1M30.1 30.7l-.2 .4M30.1 23.1l-.3 .4M30.1 22.5l.1 .5v3.9"/>
<path d="M30.2 26.8l-.1 .4M38.8 20.7l.1-.3a.77 .77 0 0 1 1 .9M38.8 20.7v2.3M39.2 20.7h.2l.2 .2-.1 .4M39.2 24.6l.2-.1 .2 .2-.1 .4M39.2 20.7l.3 .2v.4l-.3-.2zM39.2 24.6l.3 .1v.4l-.3-.2zM39.2 22.7l.3 .1-.1 .3M39.2 22.7l-9.1 5.3M39.2 20.8l.2 .3zM39.2 24.7l.2 .3zM39.5 23.1l-9.4 5.4"/>
<path d="M39.9 21.3l-.1 4.1a.77 .77 0 0 1-1-.9v-1M40 25l-.3 .5M17.8 58.7l.2-.4a.95 .95 0 0 1 .9 1l.1 4.2M17.8 58.7v.4M17.8 59.6v3.2M18 58.3a.81 .81 0 0 1 .8 .1 .81 .81 0 0 1 .3 .8M18.2 58.9v-.1a.26 .26 0 0 1 .4 .1 .26 .26 0 0 1-.2 .4M18.3 58.8l.2 .2v.2l-3.3 2M18.3 58.8l-3.3 1.9M18.8 58.5l10.2-5.9 .2 .2v.2l-10.1 5.9M19.1 59.2v4.2M23.5 59.9l.2-.7a.95 .95 0 0 1 .9 1"/>
<path d="M23.8 59.1a.98 .98 0 0 1 1 1v4.1l-.3 .5M23.9 59.1l-.2 .1M23.9 59.7a.26 .26 0 0 1 .4 .1 .26 .26 0 0 1-.2 .3M24 59.7l.2 .1v.3l-5.1 2.9M24 59.7l-4.9 2.8M24.5 59.4l4.5-2.7 .2 .2v.3l-4.4 2.6M28.6 56.6v.3M28.6 52.9l.1-.8a.99 .99 0 0 1 1 1l-.1 4.3-.4 .2-.3-.2M28.6 53.4v3.2M28.7 52.1l.2-.1a.98 .98 0 0 1 1 1l-.1 4.2-.1 .3M28.9 56.8l.1-.1a.27 .27 0 0 1 .3 .2 .27 .27 0 0 1-.1 .3M28.9 52.7l.1-.1a.26 .26 0 0 1 .3 .1 .26 .26 0 0 1-.1 .4"/>
<path d="M29.7 57.6h-.2M34.2 57.4l.1 .4M34.2 53.3l.2-.3a.95 .95 0 0 1 1 1M34.3 53.3v.4M34.3 54.3v3.2M34.4 53a.73 .73 0 0 1 1.1 .6v.3M34.6 57.7v-.1a.27 .27 0 0 1 .4 .1 .27 .27 0 0 1-.1 .4M34.6 53.5a.26 .26 0 0 1 .4 .1 .26 .26 0 0 1-.1 .3M34.7 57.6l.2 .1v.3l-5.1 3M34.7 53.5l.2 .1v.3l-5 2.9M34.7 57.6l-5.1 3M34.7 53.5l-4.8 2.8"/>
<path d="M35.4 54l-.1 4.3-.4 .2-.3-.3M35.4 58.4l-.2 .1M35.5 58l-.1 .4M35.6 53.9v4.1M39.3 46.7l.2-.8a.95 .95 0 0 1 .9 1v4.4l-.4 .1-.4-.2M39.3 47.2l.1 3.6M39.3 54.9l.2-.7a.95 .95 0 0 1 .9 1v4.3l-.4 .2-.4-.3M39.3 55.5v3.2M39.3 58.7l.1 .3M39.6 54.1a.98 .98 0 0 1 1 1v4.1l-.2 .4M39.6 45.8a.95 .95 0 0 1 1 1v4.2M39.6 54.1l-.1 .1"/>
<path d="M39.6 45.8l-.1 .1M39.7 58.9v-.1a.26 .26 0 0 1 .3 .1 .26 .26 0 0 1-.1 .4M39.7 46.5v-.1a.27 .27 0 0 1 .3 .2 .27 .27 0 0 1-.1 .3M39.7 50.6v-.1a.27 .27 0 0 1 .3 .2 .27 .27 0 0 1-.1 .3M39.7 54.7a.26 .26 0 0 1 .3 .1 .26 .26 0 0 1-.1 .4M39.7 50.5l.3 .2v.3l-4.5 2.6M39.7 54.7l.3 .1v.3l-4.4 2.6M39.8 54.7l-4.2 2.4M39.8 50.5l-4.5 2.6M40 46.8l-10.2 5.9M40 46.8v-.2l-.3-.2-10.1 5.9M40.4 59.6l-.1 .1"/>
<path d="M40.4 51.4h-.1M40.6 51l-.2 .3M45.2 59.8l.2 .1 .1 .3M45.2 55.6l.2 .2 .1 .3M45.2 51.5l.2 .2 .1 .2M45.2 47.4l.2 .1 .1 .3M45.2 43.3l.2 .1 .1 .3M45.2 47.4l-4.6 2.7M45.2 43.3l-4.9 2.8M45.2 51.5l-4.9 2.9M45.2 55.7l-4.6 2.6M45.2 59.8l-9.6 5.6"/>
<path d="M45.5 43.7l-5 2.8M45.5 47.8l-4.9 2.8M45.5 51.9l-5 2.9M45.5 56.1l-4.9 2.8M15 60.7l.2 .2v.2l-.2-.1zM15 69l.2 .1v.3l-.2-.1zM15 77.2l.2 .2v.3l-.2-.2zM15 64.8l.2 .2v.3l-.2-.2zM15 73.1l.2 .1v.3l-.2-.1zM17.8 62.8l.1 .4M17.8 71.1l.1 .3M17.8 66.9l.2-.3a.95 .95 0 0 1 .9 1"/>
<path d="M17.8 67v.3M17.8 67.9v3.2M18 66.6a.72 .72 0 0 1 1.1 .6v.3M18.2 63v-.1a.26 .26 0 0 1 .4 .2 .26 .26 0 0 1-.2 .3M18.2 71.3v-.1a.27 .27 0 0 1 .4 .1 .27 .27 0 0 1-.2 .4M18.2 67.1a.26 .26 0 0 1 .4 .1 .26 .26 0 0 1-.2 .3M18.3 62.9l.2 .2v.3M18.3 67.1l.2 .1v.3l-3.3 1.9M18.3 71.2l.2 .1v.3l-3.3 1.9M18.3 67.1l-3.3 1.9M18.3 62.9l-3.3 2M18.3 71.2l-3.3 1.9"/>
<path d="M18.5 63.4l-3.3 1.9M18.8 66.8l5.2-3 .2 .1v.3l-5.1 3M18.9 63.5l-.2 .4-.6-.3M19 67.6l-.1 4.3-.4 .2-.4-.3M19 72l-.2 .1M19.1 63.4l-.3 .4M19.1 71.6l-.2 .4M19.1 67.5v4.1M23.5 63.7l.1 .3M23.5 68.2l.2-.8a.95 .95 0 0 1 .9 1M23.5 68.7l.1 3.6M23.5 60.5v3.2"/>
<path d="M23.8 67.3a.95 .95 0 0 1 1 1M23.9 67.3l-.2 .1M23.9 68v-.1a.26 .26 0 0 1 .4 .1 .26 .26 0 0 1-.2 .4M23.9 72.1a.27 .27 0 0 1 .4 .1 .27 .27 0 0 1-.2 .3M23.9 63.8a.26 .26 0 0 1 .4 .1 .26 .26 0 0 1-.2 .4M24 72l.2 .2v.3l-9 5.2M24 72.1l-9 5.2M24.2 68.3v-.2l-.2-.2-4.9 2.8M24.2 68.3l-5.1 3M24.5 67.6l4.5-2.6 .2 .1v.3l-4.4 2.6M24.6 72.6l-.2 .4-.6-.3M24.6 64.3l-.2 .4-.6-.3"/>
<path d="M24.7 60.2v4.1M24.7 68.5v4.1M24.7 72.9h-.2M24.8 68.3v4.2l-.2 .3M28.6 60.8l.1-.4a.95 .95 0 0 1 1 1v4.1l-.3 .4-.5-.3M28.6 61.7v3.5M28.6 60.7v.4M28.7 60.4l.2-.1a.95 .95 0 0 1 .9 1l.1 4.1M28.9 60.9h.1a.27 .27 0 0 1 .3 .1 .27 .27 0 0 1-.1 .4M28.9 65.1l.1-.1a.27 .27 0 0 1 .3 .1 .27 .27 0 0 1-.1 .4M29.2 61.3v-.3l-.2-.1-4.2 2.4M29.3 61.3l-4.5 2.6"/>
<path d="M29.8 65.4l-.3 .5M34.2 65.7l.1 .4M34.2 61.6l.2-.4a.95 .95 0 0 1 1 1M34.3 61.6v.4M34.3 62.5v3.2M34.4 61.2l.2-.1a.95 .95 0 0 1 .9 1M34.6 65.9v-.1a.27 .27 0 0 1 .4 .2 .27 .27 0 0 1-.1 .3M34.6 61.8v-.1a.27 .27 0 0 1 .4 .2 .27 .27 0 0 1-.1 .3M34.7 65.8l.2 .2v.3l-10.1 5.8M34.7 61.7l.2 .2v.2l-5 3M34.7 61.7l-4.8 2.8M34.7 65.8l-9.9 5.8"/>
<path d="M35.3 61.4l4.4-2.6 .3 .2v.2l-4.5 2.6M35.4 62.3l-.1 4.3-.4 .2-.3-.3M35.5 66.3l-.3 .4M35.6 62.1v4.2M44.4 78.5h.3M45.5 60.2l-9.9 5.7M18.2 99.7a.95 .95 0 0 1 1 1M18.2 99.7l-.1 .1M28.6 97.7l.1 .7M28.6 94v.3M28.6 94.9v.6M28.6 93.9l.2-.3a.95 .95 0 0 1 1 1"/>
<path d="M28.8 93.6a.81 .81 0 0 1 .9 .1 .81 .81 0 0 1 .2 .8v16.5l-.2 .4-.6-.3M28.8 98.9v.6M29 98.3v-.1a.27 .27 0 0 1 .4 .1 .27 .27 0 0 1-.2 .4M29 94.1a.26 .26 0 0 1 .4 .1 .26 .26 0 0 1-.2 .4M29.1 98.2l.2 .1v.3M29.1 94.1l.2 .1v.3M29.1 94.1l-10.2 5.9M29.1 98.2l-9.9 5.7M29.1 97.4l.2 .1v-2.2l-.2-.1-9.9 5.7M29.3 95.3l-10.1 5.8M29.3 97.3l-10.1 5.9M29.3 94.5l-10.2 5.9"/>
<path d="M29.3 98.6l-10 5.8M29.4 99.3v2.3l-.1-.1M29.4 99.3l-.1-.1-9.9 5.7M29.4 99.3l-10 5.8M29.8 98.7l-.3 .4-.5-.3M29.8 94.6v4.1M29.9 98l.2 .5M29.9 98.6v.3l-.3 .2M29.9 97.7l9.9-5.7 .3 .1v.3l-10.1 5.8M29.9 98.8h.1M30.1 98.6v4.1M39.4 88.1l.1-.7a.95 .95 0 0 1 1 1"/>
<path d="M39.4 91.5v.7M39.4 88.7v.6M39.4 96v.4M39.4 97v.5M39.4 99.8v.4M39.4 96l.1-.3a.99 .99 0 0 1 1 1v4.3l-.4 .2-.4-.3M39.5 87.4a.81 .81 0 0 1 .9 .1 .81 .81 0 0 1 .3 .8M39.5 95.6v.1a.72 .72 0 0 1 1.1 .6l.1 .3M39.5 92.8v.7M39.7 87.9h.1a.27 .27 0 0 1 .3 .1 .27 .27 0 0 1-.1 .4M39.7 92.1l.1-.1a.27 .27 0 0 1 .3 .1 .27 .27 0 0 1-.1 .4M39.7 96.2l.1-.1a.27 .27 0 0 1 .3 .2 .27 .27 0 0 1-.1 .3"/>
<path d="M39.8 87.9l.3 .1v.3l-10.2 5.9M39.8 87.9l-10.2 5.9M40 95.3l.2 .1v-2.3l-.2-.1-9.9 5.8M40 89.1l-10.1 5.8M40 89.1v2.3l-.1-.2M40 97.3v2.3l-.1-.1M40 97.3h-.1l-9.8 5.6M40 89.1l-.1-.1-10 5.7M40 91.1l-10.1 5.9M40 97.3l-10.1 5.9M40 99.4l-10.1 5.8M40.1 96.6v-.3l-.3-.2-9.7 5.7"/>
<path d="M40.1 96.6l-10 5.7M40.2 93.1l-10.1 5.9M40.2 95.2l-10.1 5.8M40.5 88.4v4.3l-.5 .2-.3-.3M40.7 92.4v.1M40.7 96.6h.1M40.7 92.5l-.4 .4M40.7 91.8l.1 .5M40.7 91.5l4.6-2.7 .2 .2v.3l-4.7 2.7M40.7 92.6h.1M40.7 88.3v16.6M40.8 92.4v4.1l-.1 .4"/>
<path d="M44.4 86.6l-.2-.1-3.5 2M44.4 90.7l-.2-.1-3.4 2M44.4 94.8l-.2-.1-3.4 2M44.4 99l-.2-.2-3.4 2M44.4 86.6v2l-3.7 2.2M44.4 90.7v2.1l-3.6 2M44.4 94.8v2.1l-3.7 2.2M44.4 99v2l-3.6 2.1M44.4 90.7l-3.6 2.1M44.4 99l-3.6 2M44.4 94.8l-3.7 2.2M44.4 86.6l-3.7 2.1"/>
<path d="M45.3 97.1l.2 .1v.3l-4.7 2.8M45.3 84.7l.2 .2v.2l-4.9 2.9M45.3 84.7l-4.9 2.9M45.3 97.1l-4.6 2.7M45.5 93.4v-.3l-.2-.1-4.5 2.6M45.6 93.4l-4.8 2.7M15 102.2l.3 .1v.3l-.3-.1zM15 110.4l.3 .2v.3l-.3-.2zM15 118.7l.3 .2v.2l-.3-.1zM15 106.3l.3 .2v.2l-.3-.1zM15 114.6l.3 .1v.3l-.3-.2zM15 106.3l3.3-1.9 .3 .1v.3l-3.3 1.9"/>
<path d="M15 110.4l3.3-1.9 .3 .2v.3l-3.3 1.9M15.8 115.3l2.8-1.6 .1 .1v2.2l-.1-.1M16 103l-.2-.1v2l.2 .2M16 107.1l-.2-.1v2.1l.2 .1M16 111.2l-.2-.1v2.1l.2 .1M16 115.4l-.2-.1v2l.2 .1M17.9 100.5l.2-.7a.95 .95 0 0 1 .9 1v4.3l-.4 .2-.4-.3M17.9 103.9l.1 .7M17.9 112.2l.1 .7M17.9 101.1v.6M17.9 108.4v.4M17.9 109.4v.5"/>
<path d="M17.9 108.4l.2-.4a.95 .95 0 0 1 .9 1v4.2M18.1 116.2v.7M18.1 108v.1l.1-.1M18.1 105.1v.6M18.1 113.4v.6M18.2 108a1.02 1.02 0 0 1 1 1M18.3 100.3a.26 .26 0 0 1 .3 .1 .26 .26 0 0 1-.1 .4M18.3 104.5v-.1a.3 .3 0 0 1 .3 .2 .3 .3 0 0 1 0 .3h-.1M18.3 112.7a.27 .27 0 0 1 .3 .1 .27 .27 0 0 1-.1 .4M18.3 108.6v-.1a.26 .26 0 0 1 .3 .2 .26 .26 0 0 1-.1 .3M18.4 103.6l.2 .1v-2.2l-2.6 1.5v2.1M18.4 111.9l.2 .1v-2.3l-2.6 1.5v2.1"/>
<path d="M18.4 116.8l.1-.1a.3 .3 0 0 1 .3 .1 .3 .3 0 0 1-.1 .4M18.6 103.5l-2.6 1.6M18.6 101.5l-.2-.1-2.6 1.5M18.6 111.8l-2.6 1.5M18.6 109.7l-.2-.1-2.6 1.5M18.6 100.7l-3.3 1.9M18.6 113.1l-3.3 1.9M18.6 100.7v-.3l-.3-.1-3.3 1.9M18.6 113.1v-.3l-.3-.1-3.3 1.9M18.7 107.6l-2.7 1.6v-2.1l2.7-1.6v2.3l-.1-.1M18.7 113.8l-2.7 1.6v2M18.7 105.5l-.1-.1-2.8 1.6"/>
<path d="M18.7 115.8l-2.7 1.6M18.7 117.1v-.3l-.2-.1-3.5 2M18.8 117.1l-3.5 2M19 113.2l-.2 .4-.6-.3M19 105.2l-.1 .1M19 113.5l-.1 .1M19.2 113.1l-.2 .4M19.2 104.8h.1M19.2 104.8l-.2 .4M19.2 117.2l-.3 .4-.5-.3M19.2 112.5l.1 .5M19.2 104.2l.1 .5"/>
<path d="M19.2 105.1h.1M19.2 113.3h.1M19.2 100.7v16.5M19.3 117.1l-.3 .5M19.3 108.9l-.1 .3M19.4 116.2l9.8-5.7 .3 .1v.3l-10.1 5.9M19.4 104.8v4.1M19.4 113v4.1M28.6 102.6l.2-.8a.95 .95 0 0 1 1 1M28.6 106l.1 .7M28.6 103.2v.5M28.8 101.7v.2a.85 .85 0 0 1 1.1 .9"/>
<path d="M28.8 107.2v.6M28.8 110v.4M28.8 110.4l.1 .3M29 102.4v-.1a.27 .27 0 0 1 .4 .2 .27 .27 0 0 1-.2 .3M29 106.5a.27 .27 0 0 1 .4 .1 .27 .27 0 0 1-.2 .4M29.1 106.5l.2 .1v.3M29.1 102.3l.2 .2v.3M29.1 102.3l-9.7 5.7M29.1 106.5l-9.9 5.7M29.1 105.7l.2 .1v-2.3l-.2-.1-9.8 5.7M29.2 110.6v-.1a.27 .27 0 0 1 .3 .2 .27 .27 0 0 1-.1 .3M29.3 103.5l-10.1 5.9"/>
<path d="M29.3 105.6l-10.1 5.8M29.3 102.8l-9.9 5.7M29.3 106.9l-10 5.8M29.4 107.6v2.2l-.1-.1M29.4 107.6l-.1-.1-9.9 5.7M29.4 101.4l-10 5.8M29.4 107.6l-10 5.8M29.4 109.6l-10 5.9M29.8 107l-.3 .4-.5-.3M29.8 107.3l-.2 .1M29.8 102.9v4.1M29.9 106.3l.2 .5v4.1l-.2 .4"/>
<path d="M29.9 106.9l-.1 .4M29.9 107.1h.1M29.9 111.3l-.1 .1M30.1 102.7l-.2 .3M39.4 100.2v.3M39.5 103.8l.1 .7M39.5 101v.6M39.7 100.3h.1a.26 .26 0 0 1 .3 .1 .26 .26 0 0 1-.1 .4M39.9 104.4l.1-.1a.27 .27 0 0 1 .3 .1 .27 .27 0 0 1-.1 .4M40.1 100.7v-.3l-.3-.1-9.9 5.7M40.1 100.7l-10.1 5.8M40.2 101.4l-.2-.1-9.9 5.7"/>
<path d="M40.2 101.4v2.2l-.2-.1M40.2 101.4l-10.1 5.8M40.2 103.4l-10.1 5.9M40.2 104.7v-.3l-.2-.1-9.9 5.7M40.3 104.7l-10.2 5.9M40.7 100.7l-.1 .2-.3 .3M40.7 104.8l-.3 .4-.6-.3M40.7 100.1l.1 .5v4.2l-.3 .4M40.7 100.9h.1M40.8 103.8l4.5-2.5 .2 .1v.3l-4.7 2.7"/>
</g>
<!-- layer: TITLE BLOCK -->
<g fill="none" stroke="#000" stroke-width=".25">
<path d="M3.2 3.3h272.6v209.4h-272.6zM60.3 3.3v182h-57.1M3.2 42.9h57.1M16.3 40.8h30.9M2.7 84.4h57.2M16.1 82.3h31.2M3.2 133.9h57.1M3.2 138h57.1M3.2 129.7h57.1M3.2 125.6h57.1M8.7 123.4h46.1M28.4 129.7v55.6"/>
<path d="M29.5 139.1h2.4v2.4h-2.4zM3.1 150.7h57.1M29.4 147.5h2.3v2.3h-2.3zM29.5 143.3h2.3v2.4h-2.3zM29.5 156h2.3v2.4h-2.3zM29.5 151.9h2.4v2.3h-2.4zM3.2 167.9h57.1M29.3 164.4h2.3v2.4h-2.3zM29.4 160.2h2.3v2.4h-2.3zM29.4 177.3h2.3v2.4h-2.3zM29.5 173.2h2.3v2.3h-2.3zM29.5 169h2.4v2.3h-2.4z"/>
<path d="M3.2 195.8h167.8v16.9M29.3 181.5h2.3v2.4h-2.3zM29.6 195.8v16.9M71.1 200h-67.9h167.8M71.1 195.8v16.9M90.3 195.8v16.9M3.2 208.6h67.9M3.2 204.4h67.9M209.6 207h43.2M230.9 201.3v11.4M252.8 201.3v11.4M275.8 201.3h-66.2v11.4"/>
</g>
<text font-size="7.2" x="216.3" y="195.5">SECURITY GRILLES</text>
<g font-size="2.4">
<text x="16.3" y="40.3">STRAIGHT LATTICE SLAT DETAIL</text>
<text x="16.1" y="81.8">STAGGERED BRICK SLAT DETAIL</text>
<text x="9.2" y="123">STRAIGHT WITH POLYCARBONATE SLAT DETAIL</text>
<text x="26.1" y="128.4">OPTIONS</text>
<text x="7.5" y="132.7">OPENING WIDTH</text>
<text x="7.5" y="136.9">OPENING HEIGHT</text>
<text x="8.8" y="141.2">SLAT OPTIONS</text>
<text x="32.9" y="141.2">STRAIGHT</text>
<text x="32.7" y="149.5">POLYCARBONATE</text>
<text x="32.8" y="145.4">STAGGERED BRICK</text>
<text x="7.9" y="153.9">HOOD OPTIONS</text>
<text x="32.9" y="153.9">OFF</text>
<text x="32.8" y="158.1">ON (OCTAGON)</text>
<text x="32.6" y="166.5">HOOD SUPPORT</text>
<text x="32.7" y="162.3">ON (ROUND)</text>
<text x="7.9" y="171">GUIDE OPTIONS</text>
<text x="33" y="171">ANGLED</text>
<text x="32.7" y="179.4">EXTRUDED W/ TUBE</text>
<text x="32.7" y="175.2">EXTRUDED</text>
<text x="32.6" y="183.6">HIGH USAGE</text>
<text x="8.4" y="198.9">COMPONENT</text>
<text x="11.4" y="202.8">CURTAIN</text>
<text x="30.2" y="202.9">GALVANIZED STEEL OR STAINLESS STEEL</text>
<text x="42.9" y="198.8">MATERIAL</text>
<text x="73.7" y="198.9">OPERATION</text>
<text x="91.7" y="198.9">NOTES:</text>
<text x="91.8" y="202.8">- ELECTRIC OPERATOR WITH AUTOMATIC EMERGENCY EGRESS; COMPLIANT</text>
<text x="210.4" y="203.6">DWG. NO.</text>
<text x="215.4" y="199.8">671 UPWARD COILING SECURITY GRILLES - BETWEEN JAMBS</text>
<text x="231.4" y="203.4">DATE:</text>
<text x="12.2" y="207.3">GUIDES</text>
<text x="39.8" y="207.2">EXTRUDED ALUMINUM</text>
<text x="76.1" y="205.8">RHX FOH</text>
<text x="79.2" y="208.6">LH</text>
<text x="91.8" y="205.7">WITH IBC 1008.1.4.4 &amp; NFPA 101</text>
<text x="210.3" y="209.1">SHEET</text>
<text x="231.6" y="209">BY:</text>
<text x="9.8" y="211.5">BOTTOM BAR</text>
<text x="39.4" y="211.6">DOUBLE ANGLE STEEL</text>
</g>
<g font-size="2">
<text x="240.9" y="28.5">PROJECTION</text>
<text x="143" y="39.4">B</text>
<text x="256.6" y="39.3">1/4&quot;</text>
<text x="180.8" y="45.2">CHARGE WHEEL</text>
<text x="75.6" y="74.7">5 1/2&quot;</text>
<text x="178.6" y="74.7">5 1/2&quot;</text>
<text x="238.7" y="86.6">OPENING</text>
<text x="239.5" y="88.9">HEIGHT</text>
<text x="250.4" y="87">HEIGHT</text>
<text x="251" y="84.6">TOTAL</text>
<text x="190.4" y="100.2">3/8&quot; EXPANSION BOLTS</text>
<text x="80.8" y="102.2">A</text>
<text x="179" y="102.2">A</text>
<text x="199.4" y="102.6">3'-0&quot; O.C. MAX</text>
<text x="202.2" y="105">EACH SIDE</text>
<text x="143" y="120">B</text>
<text x="240.1" y="119.5">FINISHED FLOOR</text>
<text x="125.1" y="127.9">ELEVATION</text>
<text x="219.7" y="127.7">SECTION B-B</text>
<text x="219.4" y="137.9">MIN.</text>
<text x="220.2" y="135.1">PROJECTION</text>
<text x="228.8" y="137.9">MAX.</text>
<text x="217.3" y="140.3">12&quot; X 14&quot;</text>
<text x="227.1" y="140.3">32&quot; X 34&quot;</text>
<text x="75.6" y="149.2">5 1/2&quot;</text>
<text x="178.3" y="149.2">5 1/2&quot;</text>
<text x="121.5" y="154.7">OPENING WIDTH</text>
<text x="124.2" y="164.7">SECTION A-A</text>
</g>
<g font-size="1.6">
<text x="45.4" y="54.3">2&quot; O.C.</text>
<text x="29.1" y="71">9&quot; O.C.</text>
<text x="48.9" y="93.1">2&quot;</text>
<text x="19.7" y="96.9">3&quot; O.C.</text>
<text x="34" y="110.2">12&quot; O.C.</text>
</g>
<g font-size="1.5">
<text x="44.2" y="14.8">2&quot; O.C.</text>
<text x="34.1" y="29.7">9&quot; O.C.</text>
</g>
</svg>
